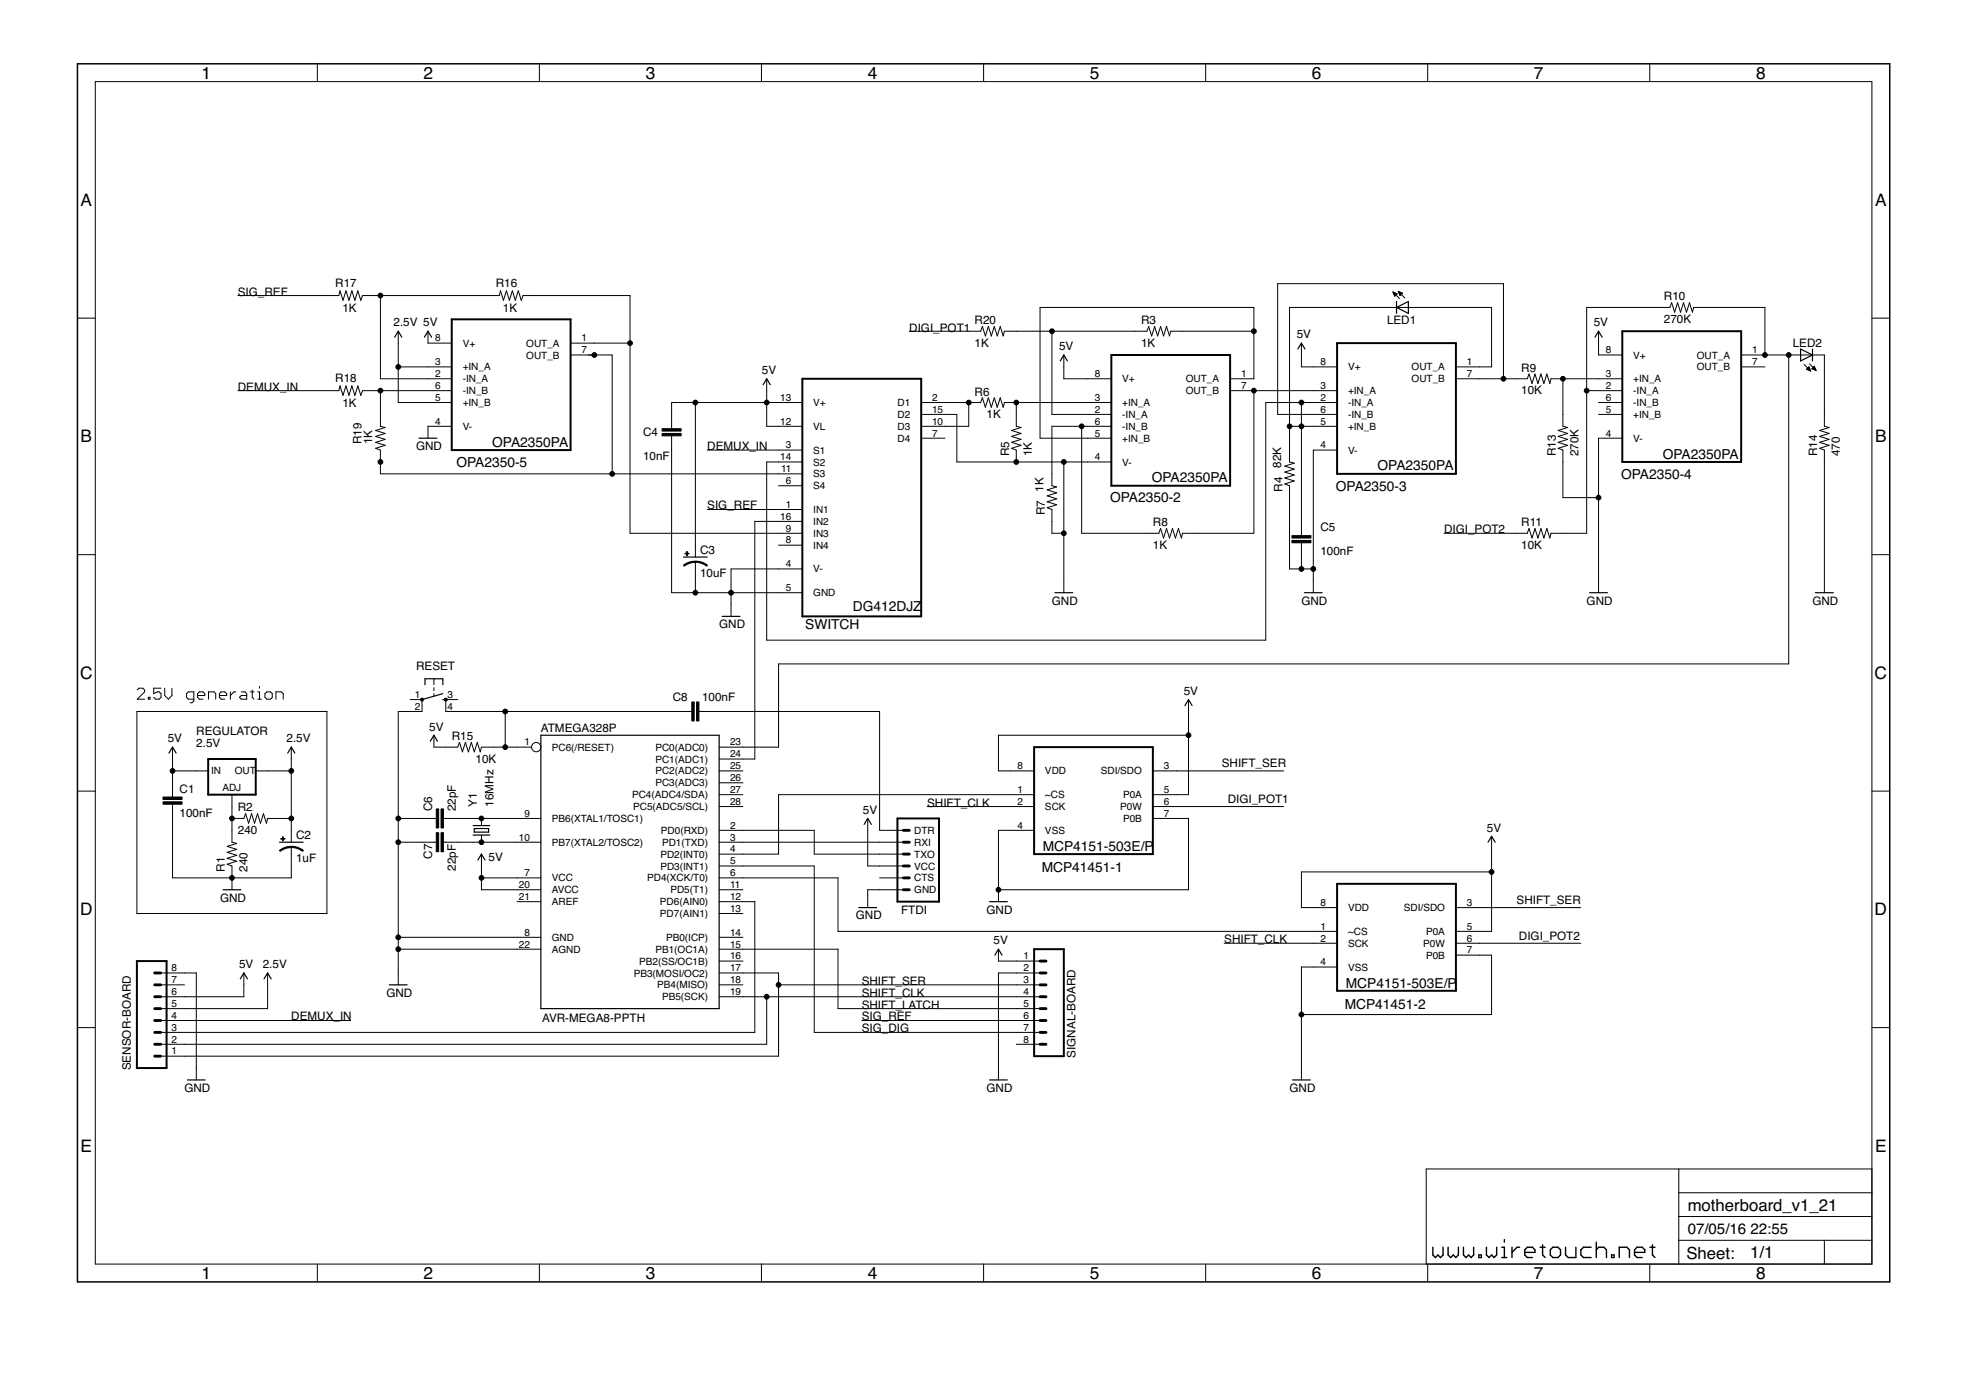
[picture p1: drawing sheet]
<svg xmlns="http://www.w3.org/2000/svg" width="420mm" height="297mm" viewBox="0 0 420 297" stroke-linecap="round" stroke-linejoin="round" font-family="sans-serif">
<g fill="none" stroke="#000" stroke-width=".21">
<path d="M20.4 17.4h379.6v252.7h-379.6zM67.8 13.6v3.8M115.3 13.6v3.8M162.7 13.6v3.8M210.2 13.6v3.8M257.7 13.6v3.8M305.1 13.6v3.8M352.6 13.6v3.8M16.6 68h3.8M50.8 63.2h21.6l.3-1.1 .6 2.1 .6-2.1 .7 2.1 .6-2.1 .6 2.1 .7-2.1 .6 2.1 .4-1h29.2l.3-1.1 .6 2.1 .6-2.1 .7 2.1 .6-2.1 .6 2.1 .7-2.1 .6 2.1 .4-1h22.8v50.8h36.9M81.3 63.2v17.7h15.2M85.1 70.8v15.2h11.4"/>
<path d="M85.1 78.4h11.4M91.5 70.8v2.5h5M121.9 75.9h8.9v25.4M121.9 73.3h12.7M194.3 70.8h15.3l.4-1 .6 2 .6-2 .7 2 .6-2 .6 2 .7-2 .6 2 .3-1h30.4l.4-1 .6 2 .7-2 .6 2 .6-2 .7 2 .6-2 .6 2 .3-1h17.8M224.8 70.8v17.8h12.7M227.4 75.9v5h10.1M278.1 73.3v5.1h7.6M297.7 62.4l1.4 1.4M297.7 62.4l.9 .4-.5 .5zM297.7 62.5h.2M297.8 62.6h.4"/>
<path d="M297.8 62.8h.7M297.9 62.9h.6M297.9 63h.5M298 63.1h.2M298 63.2h.1M298.8 62.3l1.4 1.4M298.8 62.3l.9 .4-.5 .5zM298.9 62.4h.2M298.9 62.5h.5M299 62.6h.7M299 62.8h.6M299.1 62.9h.4"/>
<path d="M299.1 63h.3M299.2 63.1h.1M311.1 78.4h7.7v-12.7h-43.2v33l1 .3-2 .6 2 .6-2 .7 2 .6-2 .7 2 .6-2 .6 1 .4v17.8h5.1M341.6 70.8v5.1h5.1M372.1 78.4h5.1M372.1 75.9h17.8v15.2l1 .3-2 .6 2 .6-2 .7 2 .6-2 .6 2 .7-2 .6 1 .4v30.5M377.2 75.9v-10.2h-15.3l-.2 1-.6-2-.7 2-.6-2-.6 2-.7-2-.6 2-.6-2-.4 1h-17.8v48.3h-7.6l-.3 1-.6-2.1-.7 2.1-.6-2.1-.6 2.1-.7-2.1-.6 2.1-.6-2.1-.4 1.1h-17.8M382.3 75.9v66h-215.9v17.8h-12.7M385.6 77.9l1.4 1.4M386.1 78.9l.5-.5 .4 .9zM386.1 78.9h.7M386.2 78.8h.6"/>
<path d="M386.3 78.7h.4M386.4 79h.5M386.4 78.5h.3M386.5 78.4h.1M386.7 79.2h.2M386.7 77.8l1.4 1.4M386.9 79.3h.1M387.2 78.8l.9 .4M387.2 78.8l.5-.5 .4 .9M387.2 78.8h.7M387.3 78.7h.6M387.4 78.5h.4"/>
<path d="M387.5 78.9h.5M387.6 78.4h.2M387.7 78.3h.1M387.8 79h.2M388.1 79.2h.1M400 68h3.9M50.8 83.5h21.6l.3-1 .6 2 .6-2 .7 2 .6-2 .6 2 .7-2 .6 2 .4-1h19M81.3 83.5v7.6l1 .3-2 .6 2 .6-2 .7 2 .6-2 .6 2 .7-2 .6 1 .4v5.1h90.2M96.5 91.1h-5v2.5M143.5 93.1v33.6h28M148.6 86v33M151.2 96.2h20.3"/>
<path d="M163.9 80.9v10.2h7.6M171.5 86h-28v5.6M196.9 86h12.7l.4-1 .6 2 .6-2 .7 2 .6-2 .6 2 .7-2 .6 2 .3-1h22.8M196.9 88.6h7.6v10.1h33M196.9 93.6h5.1M207 86v5.1h-10.1M217.2 86v5.1l1 .3-2 .6 2 .6-2 .7 2 .6-2 .6 2 .7-2 .6 1 .4v2.5M227.4 98.7v28M237.5 91.1h-12.7v12.7l1 .3-2 .6 2 .6-2 .7 2 .6-2 .6 2 .7-2 .6 1 .4v5.1h2.6M262.9 80.9h5.1v-15.2h-45.7v27.9h15.2M262.9 83.5h22.8M268 83.5v30.5h-15.3l-.2 1-.7-2.1-.6 2.1-.6-2.1-.7 2.1-.6-2.1-.6 2.1-.7-2.1-.4 1.1h-16.4v-22.9"/>
<path d="M275.6 91.1h10.1M278.1 86v28.5M285.7 86h-15.2v50.8h-106.6v-38.1h7.6M285.7 96.2h-5v30.5M311.1 80.9h15.3l.4-1 .6 2.1 .6-2.1 .7 2.1 .6-2.1 .6 2.1 .7-2.1 .6 2.1 .3-1.1h15.2M321.3 80.9v-20.3h-48.3v28h12.7M334 80.9v10.2l1 .3-2 .6 2 .6-2 .7 2 .6-2 .6 2 .7-2 .6 1 .4v10.1h7.6M339.1 83.5h7.6M341.6 86h5.1M341.6 88.6h5.1M346.7 93.6h-5.1v33.1M16.6 118.5h3.8"/>
<path d="M151.2 108.9h20.3M166.4 103.8h5.1M166.4 116.5h5.1M171.5 111.4h-10.2v50.8h-7.6M278.1 116v5.6M400 118.5h3.9M148.6 120.1v6.6M171.5 121.6h-15.3v10.1M29.3 152h40.6v43.2h-40.6zM29.3 147.4l.4-.3h.8l.4 .3v.4l-1.6 1.6h1.6M31.7 149h.4v.4h-.4zM34.4 147.1h-1.5v1.1l.7-.4h.4l.4 .4v.8l-.4 .4h-.7l-.4-.4"/>
<path d="M35.2 147.1v1.5l.8 .8 .7-.8v-1.5M36.9 159.7v10.6M41.4 149.4h-1.1l-.4-.4v-.8l.4-.4h1.1v2l-.4 .4h-.4M42.2 148.6h1.6v-.4l-.4-.4h-.8l-.4 .4v.8l.4 .4h.8M44.6 149.4v-1.6h1.1l.4 .4v1.2M46.9 148.6h1.6v-.4l-.5-.4h-.7l-.4 .4v.8l.4 .4h.7M49.2 147.8v1.6M50.4 147.8h-.4l-.8 .8M51.6 147.8h.7l.4 .4v1.2h-1.1l-.4-.4 .4-.4h1.1M53.5 147.8h.8M53.9 147.4v1.6l.4 .4M55.1 149.4h.8"/>
<path d="M55.1 147.8h.4v1.6M55.5 146.7v.4M56.6 148.2l.4-.4h.8l.4 .4v.8l-.4 .4h-.8l-.4-.4zM59 149.4v-1.6h1.1l.4 .4v1.2M62.3 159.7v20.3M87.7 149.5h2.5v2.5h-5.1v58.5M92.7 157.1v2.6h5.1l.4-1.1 .6 2.1 .7-2.1 .6 2.1 .6-2.1 .7 2.1 .6-2.1 .6 2.1 .3-1h10.7M92.7 145.1v1.2M92.7 147v.6M92.7 148.2v.7M97.8 149.5h-2.5v2.5h52.5M108 152v7.7"/>
<path d="M149.4 152h38.6v25.4h5.1M254 157.1h-40.6v7.6h7.6M254 149.5v20.3h-7.6M16.6 169.1h3.8M36.9 164.7h7.6M36.9 171.9v15.7h25.4v-6.6M49.6 169.8v10.2l1 .2-2 .7 2 .6-2 .6 2 .7-2 .6 2 .6-2 .7 1 .4v5M49.6 174.9h2.5l.4-1 .6 2 .7-2 .6 2 .6-2 .7 2 .6-2 .6 2 .3-1h5.1M54.7 164.7h7.6M85.1 174.9h8.1M85.1 180h8.1M94.8 174.9h20.8"/>
<path d="M94.8 180h20.8M102.9 174.9v1.5M102.9 178.5v1.5M153.7 164.7h5.1M153.7 180h39.4M153.7 177.4h20.3v5.1h19.1M153.7 172.4h5.1M153.7 169.8h5.1M153.7 167.3h5.1M185.4 174.9v10.2h7.7M198.1 172.4h22.9M221 169.8h-54.6v12.7h-12.7"/>
<path d="M221 177.4h-7.6v15.3M246.4 164.7h27.9M246.4 174.9h7.6v15.2h-40.6M246.4 172.4h27.9M318.8 178.7v20.3h-7.7M400 169.1h3.9M102.9 187.6h12.7M102.9 182.5v7.6h12.7M110.5 192.7h5.1M153.7 195.2h5.1M153.7 187.6h25.4v11.4h106.6M153.7 192.7h7.6v27.9h-127"/>
<path d="M153.7 190.1h5.1M153.7 185.1h20.3v35.5h48.3M188 187.6h5.1M193.1 190.1h-7.7v3.9M311.1 194h26.7M318.8 186.3h-40.7v7.7h7.6M16.6 219.6h3.8M34.3 210.5h5.1M34.3 207.9h7.7v22.9M34.3 218.1h40.7M52.1 207.9v5.1h-17.8M57.2 207.9v7.6h-22.9"/>
<path d="M85.1 200.3h30.5M85.1 202.8h30.5M153.7 213h68.6M153.7 200.3h5.1M153.7 202.8h25.4v12.7h43.2M153.7 210.5h5.1M153.7 207.9h12.7v17.8h-132.1M153.7 205.4h5.1M163.9 213v10.2h-129.6M166.4 210.5h55.9M184.2 218.1h38.1M213.4 202.8v2.6h8.9"/>
<path d="M222.3 207.9h-8.9v22.9M261.6 201.6h24.1M285.7 206.7h-7.6v24.1M311.1 201.6h26.7M311.1 204.1h7.7v12.7h-40.7M400 219.6h3.9M217.2 223.2h5.1M358.8 249.8v20.3M358.8 260h41.2M358.8 254.9h41.2M400 249.8h-95.2v20.3M67.8 270.1v3.8"/>
<path d="M115.3 270.1v3.8M162.7 270.1v3.8M210.2 270.1v3.8M257.7 270.1v3.8M305.1 270.1v3.8M352.6 270.1v3.8M358.8 265h41.2M389.9 265v5.1"/>
<circle cx="114.6" cy="159.7" r=".99"/>
</g>
<g fill="none" stroke="#000" stroke-width=".3">
<path d="M306.2 266.5v1.7l.6 .5 .5-.5 .5 .5 .6-.5v-1.7M309.5 266.5v1.7l.5 .5 .6-.5 .5 .5 .6-.5v-1.7M312.8 266.5v1.7l.5 .5 .6-.5 .5 .5 .5-.5v-1.7M316 268.2h.6v.5h-.6zM317.7 266.5v1.7l.5 .5 .6-.5 .5 .5 .5-.5v-1.7M321 268.7h1M321 266.5h.5v2.2M321.5 264.9v.6M323.1 266.5v2.2M324.8 266.5h-.6l-1.1 1.1M325.9 267.6h2.1v-.5l-.5-.6h-1.1l-.5 .6v1.1l.5 .5h1.1M329.1 266.5h1.1"/>
<path d="M329.7 266v2.2l.5 .5M331.9 266.5h1.1l.5 .6v1.1l-.5 .5h-1.1l-.6-.5v-1.1zM334.6 266.5v1.7l.5 .5h1.7v-2.2M340 266.5h-1.6l-.5 .6v1.1l.5 .5h1.6M341.1 267.1l.6-.6h1.1l.5 .6v1.6M341.1 265.5v3.2M344.4 268.2h.6v.5h-.6zM346.1 268.7v-2.2h1.6l.5 .6v1.6M349.3 267.6h2.2v-.5l-.5-.6h-1.1l-.6 .6v1.1l.6 .5h1.1M352.6 266.5h1.1M353.1 266v2.2l.6 .5"/>
</g>
<path d="M96.5 68.2h25.4v28h-25.4zM237.5 75.9h25.4v27.9h-25.4zM285.7 73.3h25.4v28h-25.4zM346.7 70.8h25.4v27.9h-25.4zM171.5 80.9h25.4v50.8h-25.4zM221 159.7h25.4v22.8h-25.4zM44.5 162.2h10.2v7.6h-10.2zM191.8 174.9h8.9v17.8h-8.9zM285.7 188.9h25.4v22.8h-25.4zM29.3 205.4h6.3v22.8h-6.3zM221 202.8h6.4v22.9h-6.4z" fill="none" stroke="#000" stroke-width=".42"/>
<g fill="none" stroke="#000" stroke-width=".25">
<path d="M84.3 72.1l.8-1.3 .8 1.3M90.7 72.1l.8-1.3 .7 1.3M226.6 77.1l.8-1.2 .7 1.2M277.4 74.6l.7-1.3 .8 1.3M298.4 65.7l2.6-1.3v2.6zM298.4 64.4v2.6M340.9 72.1l.7-1.3 .8 1.3M384.8 74.6l2.5 1.3-2.5 1.2zM387.3 74.6v2.5M89.6 93.6h3.8M163.1 82.2l.8-1.3 .7 1.3M146.1 119h5.1"/>
<path d="M154.3 131.7h3.8M225.4 126.7h3.9M278.8 126.7h3.8M339.7 126.7h3.8M388 126.7h3.8M90.8 146.3v-1.2h3.8v1.2M92 158.4l.7-1.3 .8 1.3M94.6 149.5h.7M94.6 148.2l-4.4 1.3M115.6 157.1h38.1v58.4h-38.1zM253.2 150.8l.8-1.3 .8 1.3M36.1 160.9l.8-1.2 .7 1.2"/>
<path d="M59.7 180h5.1M61.5 160.9l.8-1.2 .7 1.2M101.1 176.4h3.6M101.1 178.5h3.6M101.4 177.1h3v.7h-3zM184.7 176.2l.7-1.3 .8 1.3M318 180l.8-1.3 .7 1.3M47.7 190.1h3.8M102.1 183.8l.8-1.3 .8 1.3M183.5 194h3.8M211.5 192.7h3.8M51.4 209.2l.7-1.3 .8 1.3"/>
<path d="M56.4 209.2l.8-1.3 .8 1.3M83.2 210.5h3.8M212.6 204.1l.8-1.3 .7 1.3M40 230.8h3.9M211.5 230.8h3.8M276.2 230.8h3.8"/>
</g>
<g fill="#000" stroke="#000" stroke-width=".21">
<path d="M146.1 120.8l1.2-.7 1.3-.2v.3l-1 .1-1.4 .7z" fill-rule="evenodd"/>
<path d="M148.6 119.9l1.4 .2 1.2 .7-.2 .2-.9-.5-1.5-.3z" fill-rule="evenodd"/>
<path d="M59.7 181.7l1.2-.6 1.4-.2v.2l-1 .2-1.4 .6z" fill-rule="evenodd"/>
<path d="M62.3 180.8l1.3 .3 1.2 .6-.1 .2-1.4-.6-1-.2z" fill-rule="evenodd"/>
<circle cx="81.3" cy="63.2" r=".51"/>
<circle cx="85.1" cy="78.4" r=".51"/>
<circle cx="127" cy="75.9" r=".51"/>
<circle cx="134.6" cy="73.3" r=".51"/>
<circle cx="224.8" cy="70.8" r=".51"/>
<circle cx="268" cy="70.8" r=".51"/>
<circle cx="377.2" cy="75.9" r=".51"/>
<circle cx="382.3" cy="75.9" r=".51"/>
<circle cx="81.3" cy="98.7" r=".51"/>
<circle cx="81.3" cy="83.5" r=".51"/>
<circle cx="148.6" cy="86" r=".51"/>
<circle cx="163.9" cy="86" r=".51"/>
<circle cx="207" cy="86" r=".51"/>
<circle cx="217.2" cy="86" r=".51"/>
<circle cx="217.2" cy="98.7" r=".51"/>
<circle cx="227.4" cy="98.7" r=".51"/>
<circle cx="231.2" cy="91.1" r=".51"/>
<circle cx="268" cy="83.5" r=".51"/>
<circle cx="275.6" cy="91.1" r=".51"/>
<circle cx="278.1" cy="91.1" r=".51"/>
<circle cx="278.1" cy="86" r=".51"/>
<circle cx="321.3" cy="80.9" r=".51"/>
<circle cx="334" cy="80.9" r=".51"/>
<circle cx="339.1" cy="83.5" r=".51"/>
<circle cx="130.8" cy="101.3" r=".51"/>
<circle cx="227.4" cy="114" r=".51"/>
<circle cx="341.6" cy="106.3" r=".51"/>
<circle cx="148.6" cy="126.7" r=".51"/>
<circle cx="156.2" cy="126.7" r=".51"/>
<circle cx="278.1" cy="121.6" r=".51"/>
<circle cx="280.7" cy="121.6" r=".51"/>
<circle cx="90.2" cy="149.5" r=".32"/>
<circle cx="95.3" cy="149.5" r=".32"/>
<circle cx="108" cy="159.7" r=".51"/>
<circle cx="108" cy="152" r=".51"/>
<circle cx="254" cy="157.1" r=".51"/>
<circle cx="36.9" cy="164.7" r=".51"/>
<circle cx="49.6" cy="174.9" r=".51"/>
<circle cx="62.3" cy="174.9" r=".51"/>
<circle cx="62.3" cy="164.7" r=".51"/>
<circle cx="85.1" cy="174.9" r=".51"/>
<circle cx="85.1" cy="180" r=".51"/>
<circle cx="102.9" cy="174.9" r=".51"/>
<circle cx="102.9" cy="180" r=".51"/>
<circle cx="49.6" cy="187.6" r=".51"/>
<circle cx="102.9" cy="187.6" r=".51"/>
<circle cx="213.4" cy="190.1" r=".51"/>
<circle cx="318.8" cy="186.3" r=".51"/>
<circle cx="85.1" cy="202.8" r=".51"/>
<circle cx="85.1" cy="200.3" r=".51"/>
<circle cx="163.9" cy="213" r=".51"/>
<circle cx="166.4" cy="210.5" r=".51"/>
<circle cx="278.1" cy="216.8" r=".51"/>
</g>
<g fill="#000" stroke="#000" stroke-width=".21">
<path d="M141.5 92.6h4.1v.5h-4.1zM141.5 91.6h4.1v.5h-4.1zM146.4 118.2h.9v.2h-.9zM146.7 117.9h.2v.8h-.2zM276.1 115.5h4.1v.5h-4.1zM276.1 114.5h4.1v.5h-4.1zM147.8 150h.6v4.1h-.6zM148.9 150h.5v4.1h-.5zM34.8 171.3h4.1v.6h-4.1zM34.8 170.3h4.1v.5h-4.1zM60 179.2h.9v.1h-.9zM60.4 178.8h.1v.9h-.1z"/>
<path d="M93.2 172.9h.5v4h-.5zM93.2 177.9h.5v4.1h-.5zM94.3 172.9h.5v4h-.5zM94.3 177.9h.5v4.1h-.5z"/>
</g>
<g fill="none" stroke="#000" stroke-width=".61">
<path d="M193.1 180h1.2M193.1 177.4h1.2M193.1 182.5h1.2M193.1 187.6h1.2M193.1 185.1h1.2M193.1 190.1h1.2M33.1 210.5h1.2M33.1 207.9h1.2M33.1 215.5h1.2M33.1 213h1.2M33.1 218.1h1.2M222.3 210.5h1.2"/>
<path d="M222.3 207.9h1.2M222.3 205.4h1.2M222.3 215.5h1.2M222.3 213h1.2M222.3 218.1h1.2M33.1 220.6h1.2M33.1 223.2h1.2M33.1 225.7h1.2M222.3 220.6h1.2M222.3 223.2h1.2"/>
</g>
<path d="M16.6 13.6h387.3v260.3h-387.3z" fill="none" stroke="#000" stroke-width=".32"/>
<g font-size="3.7">
<text x="43.1" y="16.8">1</text>
<text x="90.5" y="16.8">2</text>
<text x="138" y="16.8">3</text>
<text x="185.5" y="16.8">4</text>
<text x="232.9" y="16.8">5</text>
<text x="280.4" y="16.8">6</text>
<text x="327.8" y="16.8">7</text>
<text x="375.3" y="16.8">8</text>
<text x="17.2" y="44">A</text>
<text x="400.7" y="44">A</text>
<text x="17.2" y="94.5">B</text>
<text x="400.7" y="94.5">B</text>
<text x="17.1" y="145.1">C</text>
<text x="400.6" y="145.1">C</text>
<text x="17.1" y="195.6">D</text>
<text x="400.6" y="195.6">D</text>
<text x="17.2" y="246.2">E</text>
<text x="400.7" y="246.2">E</text>
<text x="43.1" y="273.3">1</text>
<text x="90.5" y="273.3">2</text>
<text x="138" y="273.3">3</text>
<text x="185.5" y="273.3">4</text>
<text x="232.9" y="273.3">5</text>
<text x="280.4" y="273.3">6</text>
<text x="327.8" y="273.3">7</text>
<text x="375.3" y="273.3">8</text>
</g>
<g font-size="3.6">
<text x="360.7" y="258.7">motherboard_v1_21</text>
<text x="360.4" y="269">Sheet:</text>
<text x="374" y="268.9">1/1</text>
</g>
<g font-size="3.2">
<text x="360.7" y="263.8">07/05/16</text>
<text x="374.1" y="263.8">22:55</text>
</g>
<g font-size="2.9">
<text x="105.2" y="95.5">OPA2350PA</text>
<text x="97.5" y="99.8">OPA2350-5</text>
<text x="294.4" y="100.5">OPA2350PA</text>
<text x="355.3" y="98">OPA2350PA</text>
<text x="237.2" y="107.4">OPA2350-2</text>
<text x="246.1" y="103.1">OPA2350PA</text>
<text x="285.5" y="104.8">OPA2350-3</text>
<text x="346.4" y="102.3">OPA2350-4</text>
<text x="182.3" y="130.6">DG412DJZ</text>
<text x="172.1" y="134.3">SWITCH</text>
<text x="222.8" y="181.9">MCP4151-503E/P</text>
<text x="222.6" y="186.3">MCP41451-1</text>
<text x="287.4" y="215.5">MCP41451-2</text>
<text x="287.6" y="211.1">MCP4151-503E/P</text>
</g>
<g font-size="2.5">
<text x="50.8" y="63.2">SIG_REF</text>
<text x="71.7" y="61.4">R17</text>
<text x="105.9" y="61.4">R16</text>
<text x="355.6" y="64.2">R10</text>
<text x="73.2" y="66.7">1K</text>
<text x="84.1" y="69.8">2.5V 5V</text>
<text x="107.5" y="66.7">1K</text>
<text x="194.3" y="71">DIGI_POT1</text>
<text x="208.3" y="69.3">R20</text>
<text x="243.8" y="69.3">R3</text>
<text x="296.4" y="69.3">LED1</text>
<text x="340.6" y="69.8">5V</text>
<text x="355.6" y="69">270K</text>
<text x="208.3" y="74.1">1K</text>
<text x="226.3" y="74.8">5V</text>
<text x="243.8" y="74.1">1K</text>
<text x="277.1" y="72.3">5V</text>
<text x="383.1" y="74.1">LED2</text>
<text x="50.8" y="83.5">DEMUX_IN</text>
<text x="71.7" y="81.7">R18</text>
<text x="162.8" y="79.9">5V</text>
<text x="325.1" y="79.4">R9</text>
<text x="73.2" y="87">1K</text>
<text x="208.3" y="84.5">R6</text>
<text x="210.8" y="89.3">1K</text>
<text x="325.1" y="84.2">10K</text>
<text x="77.3" y="94.9" transform="rotate(-90 77.3 94.9)">R19</text>
<text x="79.5" y="94.9" transform="rotate(-90 79.5 94.9)">1K</text>
<text x="137.4" y="93.3">C4</text>
<text x="88.9" y="96.2">GND</text>
<text x="137.4" y="98.3">10nF</text>
<text x="151.2" y="96.2">DEMUX_IN</text>
<text x="215.7" y="97.4" transform="rotate(-90 215.7 97.4)">R5</text>
<text x="220.5" y="97.4" transform="rotate(-90 220.5 97.4)">1K</text>
<text x="273.8" y="100" transform="rotate(-90 273.8 100)">82K</text>
<text x="332.5" y="97.4" transform="rotate(-90 332.5 97.4)">R13</text>
<text x="337.3" y="97.4" transform="rotate(-90 337.3 97.4)">270K</text>
<text x="388.4" y="97.4" transform="rotate(-90 388.4 97.4)">R14</text>
<text x="393.2" y="97.4" transform="rotate(-90 393.2 97.4)">470</text>
<text x="223" y="105.1" transform="rotate(-90 223 105.1)">1K</text>
<text x="274.1" y="105.1" transform="rotate(-90 274.1 105.1)">R4</text>
<text x="151.2" y="108.9">SIG_REF</text>
<text x="223.3" y="110.1" transform="rotate(-90 223.3 110.1)">R7</text>
<text x="246.4" y="112.5">R8</text>
<text x="282.2" y="113.6">C5</text>
<text x="308.6" y="114">DIGI_POT2</text>
<text x="325.1" y="112.5">R11</text>
<text x="149.6" y="118.4">C3</text>
<text x="246.4" y="117.3">1K</text>
<text x="282.2" y="118.7">100nF</text>
<text x="325.1" y="117.3">10K</text>
<text x="149.6" y="123.2">10uF</text>
<text x="224.8" y="129.2">GND</text>
<text x="278.1" y="129.2">GND</text>
<text x="339.1" y="129.2">GND</text>
<text x="387.3" y="129.2">GND</text>
<text x="153.7" y="134.3">GND</text>
<text x="88.9" y="143.2">RESET</text>
<text x="143.8" y="149.8">C8</text>
<text x="150" y="149.8">100nF</text>
<text x="253" y="148.5">5V</text>
<text x="35.8" y="158.6">5V</text>
<text x="41.9" y="159.7">2.5V</text>
<text x="41.9" y="157.1">REGULATOR</text>
<text x="61.2" y="158.6">2.5V</text>
<text x="91.7" y="156.1">5V</text>
<text x="96.5" y="158.2">R15</text>
<text x="115.6" y="156.4">ATMEGA328P</text>
<text x="101.6" y="163">10K</text>
<text x="261.1" y="164">SHIFT_SER</text>
<text x="38.4" y="169.4">C1</text>
<text x="50.8" y="173.4">R2</text>
<text x="92.4" y="173.4" transform="rotate(-90 92.4 173.4)">C6</text>
<text x="97.4" y="173.4" transform="rotate(-90 97.4 173.4)">22pF</text>
<text x="101.9" y="172.4" transform="rotate(-90 101.9 172.4)">Y1</text>
<text x="105.4" y="172.4" transform="rotate(-90 105.4 172.4)">16MHz</text>
<text x="184.4" y="173.9">5V</text>
<text x="198.1" y="172.4">SHIFT_CLK</text>
<text x="262.4" y="171.6">DIGI_POT1</text>
<text x="38.4" y="174.5">100nF</text>
<text x="50.8" y="178.2">240</text>
<text x="63.3" y="179.3">C2</text>
<text x="317.8" y="177.7">5V</text>
<text x="63.3" y="184.2">1uF</text>
<text x="92.4" y="183.5" transform="rotate(-90 92.4 183.5)">C7</text>
<text x="104.4" y="184">5V</text>
<text x="48.1" y="186.3" transform="rotate(-90 48.1 186.3)">R1</text>
<text x="52.9" y="186.3" transform="rotate(-90 52.9 186.3)">240</text>
<text x="97.4" y="186.1" transform="rotate(-90 97.4 186.1)">22pF</text>
<text x="47" y="192.7">GND</text>
<text x="182.9" y="196.5">GND</text>
<text x="192.6" y="195.2">FTDI</text>
<text x="210.8" y="195.2">GND</text>
<text x="324.1" y="193.2">SHIFT_SER</text>
<text x="212.4" y="201.8">5V</text>
<text x="261.6" y="201.6">SHIFT_CLK</text>
<text x="324.6" y="200.8">DIGI_POT2</text>
<text x="51.1" y="206.9">5V</text>
<text x="56.2" y="206.9">2.5V</text>
<text x="82.6" y="213">GND</text>
<text x="184.2" y="213">SHIFT_CLK</text>
<text x="184.2" y="210.5">SHIFT_SER</text>
<text x="184.2" y="215.5">SHIFT_LATCH</text>
<text x="62.3" y="218.1">DEMUX_IN</text>
<text x="115.8" y="218.3">AVR-MEGA8-PPTH</text>
<text x="184.2" y="218.1">SIG_REF</text>
<text x="184.2" y="220.6">SIG_DIG</text>
<text x="229.9" y="226" transform="rotate(-90 229.9 226)">SIGNAL-BOARD</text>
<text x="28" y="228.7" transform="rotate(-90 28 228.7)">SENSOR-BOARD</text>
<text x="39.4" y="233.3">GND</text>
<text x="210.8" y="233.3">GND</text>
<text x="275.6" y="233.3">GND</text>
</g>
<g font-size="2.1">
<text x="93" y="73">8</text>
<text x="98.9" y="74.1">V+</text>
<text x="112.5" y="74.1">OUT_A</text>
<text x="112.5" y="76.6">OUT_B</text>
<text x="124.3" y="73">1</text>
<text x="124.3" y="75.5">7</text>
<text x="343.2" y="75.5">8</text>
<text x="349" y="76.6">V+</text>
<text x="362.6" y="76.6">OUT_A</text>
<text x="374.4" y="75.5">1</text>
<text x="93" y="78">3</text>
<text x="93" y="80.6">2</text>
<text x="93" y="83.1">6</text>
<text x="98.9" y="79.2">+IN_A</text>
<text x="98.9" y="81.7">-IN_A</text>
<text x="234" y="80.6">8</text>
<text x="239.8" y="81.7">V+</text>
<text x="253.4" y="81.7">OUT_A</text>
<text x="265.2" y="80.6">1</text>
<text x="265.2" y="83.1">7</text>
<text x="282.2" y="78">8</text>
<text x="282.2" y="83.1">3</text>
<text x="288.1" y="79.2">V+</text>
<text x="301.7" y="79.2">OUT_A</text>
<text x="301.7" y="81.7">OUT_B</text>
<text x="313.5" y="78">1</text>
<text x="313.5" y="80.6">7</text>
<text x="343.2" y="80.6">3</text>
<text x="343.2" y="83.1">2</text>
<text x="349" y="81.7">+IN_A</text>
<text x="362.6" y="79.2">OUT_B</text>
<text x="374.4" y="78">7</text>
<text x="93" y="85.7">5</text>
<text x="98.9" y="84.2">-IN_B</text>
<text x="98.9" y="86.8">+IN_B</text>
<text x="166.8" y="85.7">13</text>
<text x="173.8" y="86.8">V+</text>
<text x="191.8" y="86.8">D1</text>
<text x="191.8" y="89.3">D2</text>
<text x="199.2" y="85.7">2</text>
<text x="199.2" y="88.2">15</text>
<text x="234" y="85.7">3</text>
<text x="234" y="88.2">2</text>
<text x="239.8" y="86.8">+IN_A</text>
<text x="239.8" y="89.3">-IN_A</text>
<text x="253.4" y="84.2">OUT_B</text>
<text x="282.2" y="85.7">2</text>
<text x="282.2" y="88.2">6</text>
<text x="288.1" y="84.2">+IN_A</text>
<text x="288.1" y="86.8">-IN_A</text>
<text x="288.1" y="89.3">-IN_B</text>
<text x="343.2" y="85.7">6</text>
<text x="343.2" y="88.2">5</text>
<text x="349" y="84.2">-IN_A</text>
<text x="349" y="86.8">-IN_B</text>
<text x="349" y="89.3">+IN_B</text>
<text x="93" y="90.7">4</text>
<text x="98.9" y="91.9">V-</text>
<text x="166.8" y="90.7">12</text>
<text x="167.9" y="95.8">3</text>
<text x="173.8" y="91.9">VL</text>
<text x="191.8" y="91.9">D3</text>
<text x="191.8" y="94.4">D4</text>
<text x="199.2" y="90.7">10</text>
<text x="199.2" y="93.3">7</text>
<text x="234" y="90.7">6</text>
<text x="234" y="93.3">5</text>
<text x="239.8" y="91.9">-IN_B</text>
<text x="239.8" y="94.4">+IN_B</text>
<text x="282.2" y="90.7">5</text>
<text x="282.2" y="95.8">4</text>
<text x="288.1" y="91.9">+IN_B</text>
<text x="343.2" y="93.3">4</text>
<text x="349" y="94.4">V-</text>
<text x="166.8" y="98.4">14</text>
<text x="166.9" y="100.9">11</text>
<text x="173.8" y="96.9">S1</text>
<text x="173.8" y="99.5">S2</text>
<text x="234" y="98.4">4</text>
<text x="239.8" y="99.5">V-</text>
<text x="288.1" y="96.9">V-</text>
<text x="167.9" y="103.4">6</text>
<text x="173.8" y="102">S3</text>
<text x="173.8" y="104.6">S4</text>
<text x="166.8" y="111.1">16</text>
<text x="167.9" y="108.5">1</text>
<text x="167.9" y="113.6">9</text>
<text x="173.8" y="109.6">IN1</text>
<text x="173.8" y="112.2">IN2</text>
<text x="167.9" y="116.1">8</text>
<text x="173.8" y="114.7">IN3</text>
<text x="173.8" y="117.3">IN4</text>
<text x="167.9" y="121.2">4</text>
<text x="173.8" y="122.3">V-</text>
<text x="167.9" y="126.3">5</text>
<text x="173.8" y="127.4">GND</text>
<text x="88.7" y="149.2">1</text>
<text x="95.6" y="149.2">3</text>
<text x="88.7" y="151.7">2</text>
<text x="95.6" y="151.7">4</text>
<text x="112.1" y="159.3">1</text>
<text x="117.9" y="160.4">PC6(/RESET)</text>
<text x="140.1" y="160.4">PC0(ADC0)</text>
<text x="156" y="161.8">24</text>
<text x="156" y="159.3">23</text>
<text x="45.1" y="165.4">IN</text>
<text x="50.2" y="165.4">OUT</text>
<text x="140.1" y="165.5">PC2(ADC2)</text>
<text x="140.1" y="163">PC1(ADC1)</text>
<text x="156" y="166.9">26</text>
<text x="156" y="164.4">25</text>
<text x="217.5" y="164.4">8</text>
<text x="223.3" y="165.5">VDD</text>
<text x="235.3" y="165.5">SDI/SDO</text>
<text x="248.7" y="164.4">3</text>
<text x="47.5" y="169.1">ADJ</text>
<text x="135.1" y="170.6">PC4(ADC4/SDA)</text>
<text x="135.3" y="173.1">PC5(ADC5/SCL)</text>
<text x="140.1" y="168">PC3(ADC3)</text>
<text x="156" y="172">28</text>
<text x="156" y="169.5">27</text>
<text x="217.5" y="169.5">1</text>
<text x="217.5" y="172">2</text>
<text x="223.3" y="170.6">~CS</text>
<text x="223.3" y="173.1">SCK</text>
<text x="239.4" y="173.1">P0W</text>
<text x="240" y="170.6">P0A</text>
<text x="248.7" y="169.5">5</text>
<text x="248.7" y="172">6</text>
<text x="110.9" y="179.6">10</text>
<text x="112.1" y="174.5">9</text>
<text x="117.9" y="175.7">PB6(XTAL1/TOSC1)</text>
<text x="141.3" y="178.2">PD0(RXD)</text>
<text x="156" y="179.6">3</text>
<text x="156" y="177.1">2</text>
<text x="195.4" y="178.2">DTR</text>
<text x="217.5" y="177.1">4</text>
<text x="223.3" y="178.2">VSS</text>
<text x="240" y="175.7">P0B</text>
<text x="248.7" y="174.5">7</text>
<text x="117.9" y="180.7">PB7(XTAL2/TOSC2)</text>
<text x="141.1" y="185.8">PD3(INT1)</text>
<text x="141.1" y="183.3">PD2(INT0)</text>
<text x="141.5" y="180.7">PD1(TXD)</text>
<text x="156" y="184.7">5</text>
<text x="156" y="182.2">4</text>
<text x="195.4" y="180.7">RXI</text>
<text x="195.4" y="183.3">TXO</text>
<text x="195.4" y="185.8">VCC</text>
<text x="110.9" y="189.8">20</text>
<text x="112.1" y="187.2">7</text>
<text x="117.9" y="188.4">VCC</text>
<text x="117.9" y="190.9">AVCC</text>
<text x="138.3" y="188.4">PD4(XCK/T0)</text>
<text x="143.3" y="190.9">PD5(T1)</text>
<text x="156" y="189.8">11</text>
<text x="156" y="187.2">6</text>
<text x="195.4" y="188.4">CTS</text>
<text x="195.4" y="190.9">GND</text>
<text x="110.9" y="192.3">21</text>
<text x="117.9" y="193.4">AREF</text>
<text x="141" y="196">PD7(AIN1)</text>
<text x="141" y="193.4">PD6(AIN0)</text>
<text x="156" y="194.9">13</text>
<text x="156" y="192.3">12</text>
<text x="282.2" y="193.6">8</text>
<text x="288.1" y="194.7">VDD</text>
<text x="300" y="194.7">SDI/SDO</text>
<text x="313.5" y="193.6">3</text>
<text x="110.9" y="202.5">22</text>
<text x="112.1" y="199.9">8</text>
<text x="117.9" y="201.1">GND</text>
<text x="117.9" y="203.6">AGND</text>
<text x="140.1" y="203.6">PB1(OC1A)</text>
<text x="142.3" y="201.1">PB0(ICP)</text>
<text x="156" y="202.5">15</text>
<text x="156" y="199.9">14</text>
<text x="282.2" y="198.7">1</text>
<text x="282.2" y="201.2">2</text>
<text x="288.1" y="199.8">~CS</text>
<text x="288.1" y="202.3">SCK</text>
<text x="304.2" y="202.3">P0W</text>
<text x="304.8" y="199.8">P0A</text>
<text x="313.5" y="198.7">5</text>
<text x="313.5" y="201.2">6</text>
<text x="313.5" y="203.8">7</text>
<text x="36.7" y="207.6">8</text>
<text x="135.4" y="208.7">PB3(MOSI/OC2)</text>
<text x="136.6" y="206.1">PB2(SS/OC1B)</text>
<text x="156" y="207.6">17</text>
<text x="156" y="205">16</text>
<text x="218.7" y="205">1</text>
<text x="218.7" y="207.6">2</text>
<text x="282.2" y="206.3">4</text>
<text x="288.1" y="207.4">VSS</text>
<text x="304.8" y="204.9">P0B</text>
<text x="36.7" y="215.2">5</text>
<text x="36.7" y="212.6">6</text>
<text x="36.7" y="210.1">7</text>
<text x="140.4" y="211.2">PB4(MISO)</text>
<text x="141.5" y="213.8">PB5(SCK)</text>
<text x="156" y="212.6">19</text>
<text x="156" y="210.1">18</text>
<text x="218.7" y="210.1">3</text>
<text x="218.7" y="212.6">4</text>
<text x="218.7" y="215.2">5</text>
<text x="36.7" y="220.3">3</text>
<text x="36.7" y="217.7">4</text>
<text x="218.7" y="217.7">6</text>
<text x="218.7" y="220.3">7</text>
<text x="36.7" y="225.3">1</text>
<text x="36.7" y="222.8">2</text>
<text x="218.7" y="222.8">8</text>
</g>
</svg>
